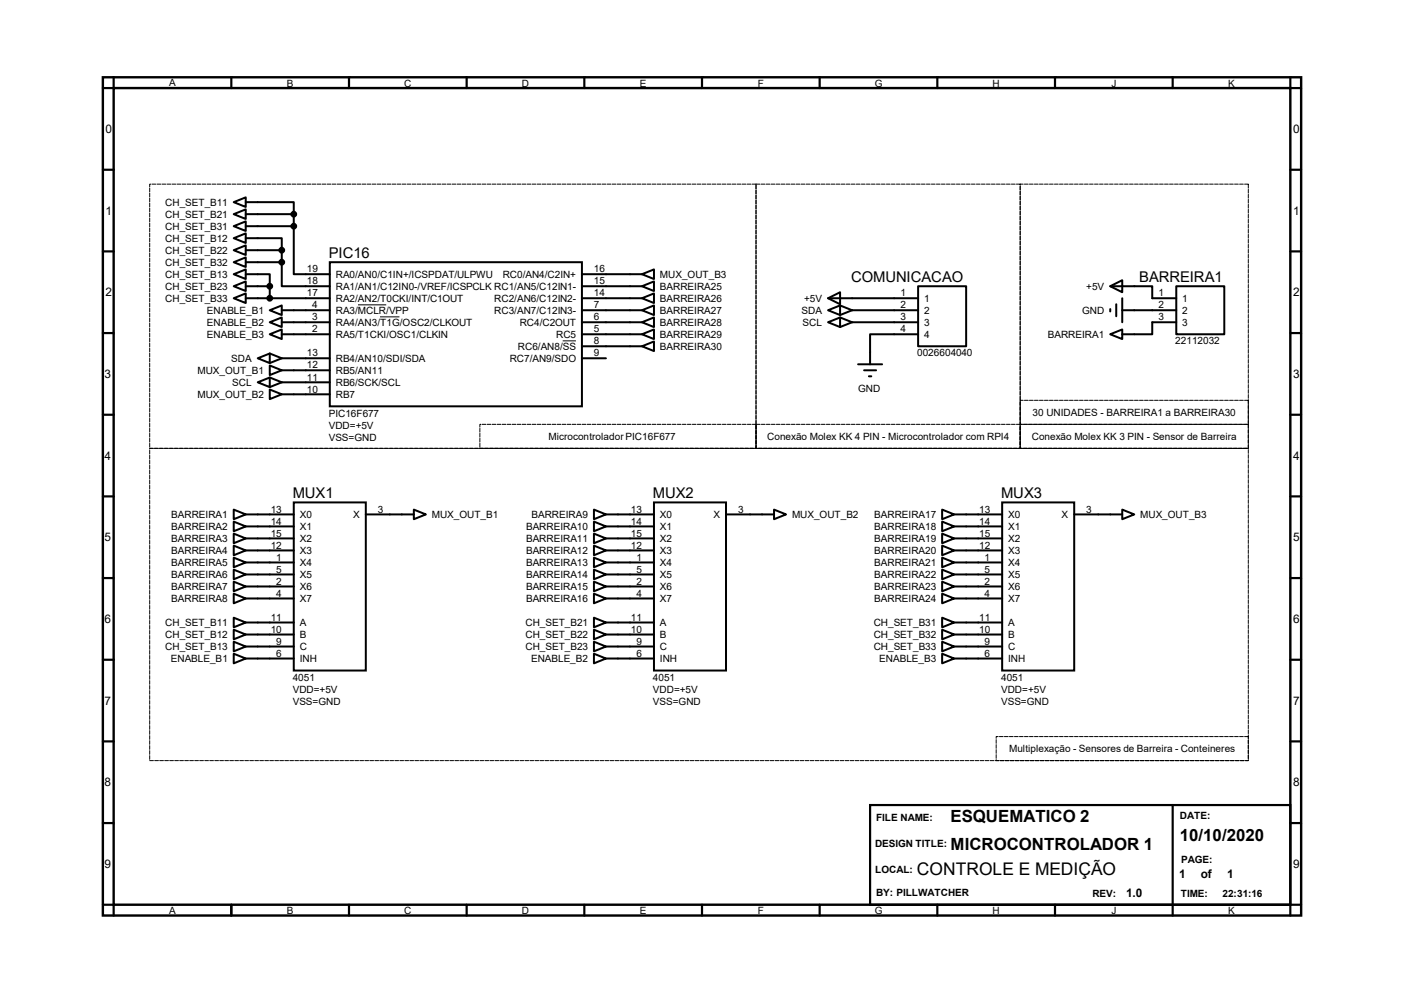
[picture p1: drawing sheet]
<svg xmlns="http://www.w3.org/2000/svg" width="297mm" height="210mm" viewBox="0 0 297 210" stroke-linecap="round" stroke-linejoin="round" font-family="sans-serif">
<path d="M21.8 16.3h253.5v177.3h-253.5zM24 18.6h249v172.7h-249z" fill="none" stroke="#000" stroke-width=".51"/>
<g fill="none" stroke="#000" stroke-width=".47">
<path d="M24 16.3v2.3h-2.2M48.9 16.3v2.3M73.8 16.3v2.3M98.7 16.3v2.3M123.6 16.3v2.3M148.5 16.3v2.3M173.4 16.3v2.3M198.3 16.3v2.3M223.2 16.3v2.3M248.1 16.3v2.3M273 16.3v2.3h2.3M21.8 35.9h2.2"/>
<path d="M273 35.9h2.3M21.8 53.2h2.2M273 53.2h2.3M21.8 70.4h2.2M273 70.4h2.3M21.8 87.7h2.2M273 87.7h2.3M21.8 105h2.2M273 105h2.3M21.8 122.3h2.2M21.8 139.5h2.2M273 122.3h2.3"/>
<path d="M273 139.5h2.3M21.8 156.8h2.2M273 156.8h2.3M21.8 174.1h2.2M184.1 170.3h88.9v21h-88.9zM248.1 170.3v23.3M273 174.1h2.3M21.8 191.3h2.2v2.3M48.9 191.3v2.3M73.8 191.3v2.3M98.7 191.3v2.3M123.6 191.3v2.3"/>
<path d="M148.5 191.3v2.3M173.4 191.3v2.3M198.3 191.3v2.3M223.2 191.3v2.3M275.3 191.3h-2.3v2.3"/>
</g>
<g fill="none" stroke="#000" stroke-width=".42">
<path d="M49.4 42.8l2.6-1.1v2.1zM49.4 45.3l2.6-1v2zM49.4 47.8l2.6-1v2.1zM49.4 50.4l2.6-1v2zM49.4 52.9l2.6-1v2zM49.4 55.5l2.6-1.1v2.1zM49.4 58l2.6-1v2zM52 42.8h10.1v2.5M52 50.4h7.6v2.5M52 58h5.1v2.5M52 45.3h10.1M52 47.8h10.1"/>
<path d="M52 52.9h7.6M52 55.5h7.6M59.6 55.5v5h10.2M59.6 52.9v2.6M62.1 47.8v10.2h7.7M62.1 45.3v2.5M69.8 55.5h53.3v30.4h-53.3zM123.1 58h12.7M135.8 58l2.5-1v2zM49.4 60.5l2.6-1v2.1zM49.4 63.1l2.6-1v2zM52 60.5h5.1"/>
<path d="M52 63.1h17.8M54.5 75.8l2.6-1v2zM57.1 65.6l2.5-1v2zM57.1 68.2l2.5-1.1v2.1zM57.1 70.7l2.5-1v2zM57.1 77.3l2.5 1-2.5 1zM57.1 60.5v2.6M57.1 74.8l2.5 1M57.1 79.8l2.5 1.1M59.6 70.7h10.2M59.6 68.2h10.2M59.6 65.6h10.2"/>
<path d="M59.6 78.3h10.2M59.6 75.8h10.2M59.6 75.8l-2.5 1M123.1 60.5h12.7M123.1 73.2h12.7M123.1 70.7h12.7M123.1 68.2h12.7M123.1 65.6h12.7M123.1 63.1h12.7M123.1 75.8h5.1M135.8 60.5l2.5-1v2.1zM135.8 73.2l2.5-1v2.1z"/>
<path d="M135.8 70.7l2.5-1v2zM135.8 68.2l2.5-1.1v2.1zM135.8 65.6l2.5-1v2zM135.8 63.1l2.5-1v2zM175.2 65.6l2.5-1v2zM175.2 68.2l2.5-1.1v2.1zM175.2 63.1l2.5-1.3v2.5zM175.2 63.1h19M177.7 64.6l2.6 1M177.7 67.1l2.6 1.1M180.3 68.2h13.9M180.3 65.6h13.9"/>
<path d="M180.3 65.6l-2.6 1M180.3 68.2l-2.6 1M181.5 77h5.1M182.8 78.3h2.5M183.8 79.6h.5M194.2 60.5h10.2v12.7h-10.2zM194.2 70.7h-10.1v6.3M234.9 70.7l2.5-1v2zM234.9 60.5l2.5-1.2v2.5zM234.9 60.5h8.9v2.6h5M234.9 65.4v.5M236.1 64.3v2.6"/>
<path d="M237.4 65.6h11.4M237.4 63.1v5.1M248.8 60.5h10.2v10.2h-10.2zM248.8 68.2h-5v2.5h-6.4M54.5 80.9l2.6-1.1v2.1zM57.1 82.4l2.5 1-2.5 1zM59.6 83.4h10.2M59.6 80.9h10.2M59.6 80.9l-2.5 1M49.4 107.8l2.6 1-2.6 1zM49.4 110.3l2.6 1-2.6 1.1zM49.4 112.9l2.6 1-2.6 1z"/>
<path d="M49.4 115.4l2.6 1-2.6 1zM49.4 117.9l2.6 1.1-2.6 1zM52 108.8h10.1M52 111.3h10.1M52 113.9h10.1M52 116.4h10.1M52 119h10.1M62.1 106.3h15.3v35.5h-15.3zM77.4 108.8h10.1M87.5 107.8l2.6 1-2.6 1zM125.6 107.8l2.6 1-2.6 1zM125.6 110.3l2.6 1-2.6 1.1z"/>
<path d="M125.6 112.9l2.6 1-2.6 1zM125.6 115.4l2.6 1-2.6 1zM125.6 117.9l2.6 1.1-2.6 1zM128.2 108.8h10.1M128.2 111.3h10.1M128.2 113.9h10.1M128.2 116.4h10.1M128.2 119h10.1M138.3 106.3h15.3v35.5h-15.3zM153.6 108.8h10.1M163.7 107.8l2.6 1-2.6 1zM199.3 107.8l2.5 1-2.5 1z"/>
<path d="M199.3 110.3l2.5 1-2.5 1.1zM199.3 112.9l2.5 1-2.5 1zM199.3 115.4l2.5 1-2.5 1zM199.3 117.9l2.5 1.1-2.5 1zM201.8 108.8h10.2M201.8 111.3h10.2M201.8 113.9h10.2M201.8 116.4h10.2M201.8 119h10.2M212 106.3h15.2v35.5h-15.2zM227.2 108.8h10.2M237.4 107.8l2.5 1-2.5 1z"/>
<path d="M49.4 120.5l2.6 1-2.6 1zM49.4 123l2.6 1-2.6 1.1zM49.4 125.6l2.6 1-2.6 1zM49.4 130.6l2.6 1.1-2.6 1zM49.4 133.2l2.6 1-2.6 1zM49.4 135.7l2.6 1-2.6 1.1zM49.4 138.3l2.6 1-2.6 1zM52 121.5h10.1M52 124h10.1M52 126.6h10.1M52 131.7h10.1M52 134.2h10.1"/>
<path d="M52 136.7h10.1M52 139.3h10.1M125.6 120.5l2.6 1-2.6 1zM125.6 123l2.6 1-2.6 1.1zM125.6 125.6l2.6 1-2.6 1zM125.6 130.6l2.6 1.1-2.6 1zM125.6 133.2l2.6 1-2.6 1zM125.6 135.7l2.6 1-2.6 1.1zM125.6 138.3l2.6 1-2.6 1zM128.2 121.5h10.1M128.2 124h10.1M128.2 126.6h10.1"/>
<path d="M128.2 131.7h10.1M128.2 134.2h10.1M128.2 136.7h10.1M128.2 139.3h10.1M199.3 120.5l2.5 1-2.5 1zM199.3 123l2.5 1-2.5 1.1zM199.3 125.6l2.5 1-2.5 1zM199.3 130.6l2.5 1.1-2.5 1zM199.3 133.2l2.5 1-2.5 1zM199.3 135.7l2.5 1-2.5 1.1zM199.3 138.3l2.5 1-2.5 1zM201.8 121.5h10.2"/>
<path d="M201.8 124h10.2M201.8 126.6h10.2M201.8 131.7h10.2M201.8 134.2h10.2M201.8 136.7h10.2M201.8 139.3h10.2"/>
</g>
<path d="M75.7 64.5h6M80.4 67h4.1M119 72.1h2.8" fill="none" stroke="#000" stroke-width=".21"/>
<path d="M31.7 38.9h128.2v55.9h-128.2zM159.9 38.9h55.9v55.9h-55.9zM215.8 38.9h48.3v55.9h-48.3zM31.7 94.8h232.4v66.1h-232.4zM101.5 89.7h58.4v5.1h-58.4zM159.9 89.7h55.9v5.1h-55.9zM215.8 89.7h48.3v5.1h-48.3zM215.8 84.7h48.3v5h-48.3zM210.7 155.8h53.4v5.1h-53.4z" fill="none" stroke="#000" stroke-width=".21" stroke-dasharray=".8 .3"/>
<g fill="#000" stroke="#000" stroke-width=".42">
<circle cx="59.6" cy="55.5" r=".51"/>
<circle cx="59.6" cy="52.9" r=".51"/>
<circle cx="62.1" cy="45.3" r=".51"/>
<circle cx="62.1" cy="47.8" r=".51"/>
<circle cx="57.1" cy="63.1" r=".51"/>
<circle cx="57.1" cy="60.5" r=".51"/>
</g>
<text font-size="3.7" x="194" y="185">CONTROLE E MEDIÇÃO</text>
<g font-size="3.6">
<text x="201.1" y="173.9">ESQUEMATICO 2</text>
<text x="201.1" y="179.7">MICROCONTROLADOR 1</text>
<text x="249.6" y="178">10/10/2020</text>
</g>
<g font-size="3.1">
<text x="69.6" y="54.6">PIC16</text>
<text x="180" y="59.6">COMUNICACAO</text>
<text x="241" y="59.6">BARREIRA1</text>
<text x="61.9" y="105.4">MUX1</text>
<text x="138.1" y="105.4">MUX2</text>
<text x="211.8" y="105.4">MUX3</text>
</g>
<g font-size="2.5">
<text x="22.4" y="28.2">0</text>
<text x="273.6" y="28.2">0</text>
<text x="22.4" y="45.4">1</text>
<text x="273.6" y="45.4">1</text>
<text x="22.4" y="62.7">2</text>
<text x="273.6" y="62.7">2</text>
<text x="22.1" y="80">3</text>
<text x="273.6" y="80">3</text>
<text x="22.1" y="97.2">4</text>
<text x="273.6" y="97.2">4</text>
<text x="22.1" y="114.5">5</text>
<text x="273.6" y="114.5">5</text>
<text x="22.1" y="131.8">6</text>
<text x="273.6" y="131.8">6</text>
<text x="22.1" y="149.1">7</text>
<text x="273.6" y="149.1">7</text>
<text x="22.1" y="166.3">8</text>
<text x="273.6" y="166.3">8</text>
<text x="22.1" y="183.6">9</text>
<text x="249.4" y="185.7">1</text>
<text x="254" y="185.7">of</text>
<text x="259.6" y="185.7">1</text>
<text x="273.6" y="183.6">9</text>
<text x="238.2" y="189.7">1.0</text>
</g>
<g font-size="2.1">
<text x="35.8" y="18.1">A</text>
<text x="60.7" y="18.4">B</text>
<text x="85.5" y="18.4">C</text>
<text x="110.4" y="18.4">D</text>
<text x="135.3" y="18.4">E</text>
<text x="160.3" y="18.4">F</text>
<text x="185" y="18.4">G</text>
<text x="210" y="18.4">H</text>
<text x="235.1" y="18.4">J</text>
<text x="259.8" y="18.4">K</text>
<text x="35" y="43.5">CH_SET_B11</text>
<text x="35" y="46.1">CH_SET_B21</text>
<text x="35" y="48.6">CH_SET_B31</text>
<text x="35" y="51.1">CH_SET_B12</text>
<text x="35" y="53.7">CH_SET_B22</text>
<text x="35" y="56.2">CH_SET_B32</text>
<text x="35" y="58.8">CH_SET_B13</text>
<text x="64.9" y="57.6">19</text>
<text x="71" y="58.8">RA0/AN0/C1IN+/ICSPDAT/ULPWU</text>
<text x="106.3" y="58.8">RC0/AN4/C2IN+</text>
<text x="125.6" y="57.6">16</text>
<text x="139.6" y="58.8">MUX_OUT_B3</text>
<text x="35" y="61.3">CH_SET_B23</text>
<text x="35" y="63.8">CH_SET_B33</text>
<text x="64.9" y="60.2">18</text>
<text x="64.9" y="62.7">17</text>
<text x="66" y="65.2">4</text>
<text x="71" y="61.3">RA1/AN1/C12IN0-/VREF/ICSPCLK RC1/AN5/C12IN1-</text>
<text x="71" y="63.8">RA2/AN2/T0CKI/INT/C1OUT</text>
<text x="104.6" y="63.8">RC2/AN6/C12IN2-</text>
<text x="125.6" y="60.2">15</text>
<text x="125.6" y="62.7">14</text>
<text x="125.6" y="65.2">7</text>
<text x="139.6" y="61.3">BARREIRA25</text>
<text x="139.6" y="63.8">BARREIRA26</text>
<text x="170.1" y="63.8">+5V</text>
<text x="190.5" y="62.7">1</text>
<text x="190.5" y="65.2">2</text>
<text x="195.5" y="63.8">1</text>
<text x="229.8" y="61.3">+5V</text>
<text x="245.1" y="62.7">1</text>
<text x="245.1" y="65.2">2</text>
<text x="250.1" y="63.8">1</text>
<text x="43.8" y="66.4">ENABLE_B1</text>
<text x="43.8" y="68.9">ENABLE_B2</text>
<text x="43.8" y="71.5">ENABLE_B3</text>
<text x="66" y="67.8">3</text>
<text x="66" y="70.3">2</text>
<text x="71" y="68.9">RA4/AN3/T1G/OSC2/CLKOUT</text>
<text x="71" y="71.5">RA5/T1CKI/OSC1/CLKIN</text>
<text x="71" y="66.4">RA3/MCLR/VPP</text>
<text x="104.6" y="66.4">RC3/AN7/C12IN3-</text>
<text x="109.9" y="68.9">RC4/C2OUT</text>
<text x="117.6" y="71.5">RC5</text>
<text x="125.6" y="67.8">6</text>
<text x="125.6" y="70.3">5</text>
<text x="139.6" y="71.5">BARREIRA29</text>
<text x="139.6" y="68.9">BARREIRA28</text>
<text x="139.6" y="66.4">BARREIRA27</text>
<text x="169.6" y="66.4">SDA</text>
<text x="169.8" y="68.9">SCL</text>
<text x="190.5" y="67.8">3</text>
<text x="190.5" y="70.3">4</text>
<text x="195.5" y="66.4">2</text>
<text x="195.5" y="68.9">3</text>
<text x="195.5" y="71.5">4</text>
<text x="221.7" y="71.5">BARREIRA1</text>
<text x="228.9" y="66.4">GND</text>
<text x="245.1" y="67.8">3</text>
<text x="250.1" y="66.4">2</text>
<text x="250.1" y="68.9">3</text>
<text x="48.9" y="76.5">SDA</text>
<text x="64.9" y="75.4">13</text>
<text x="64.9" y="77.9">12</text>
<text x="71" y="76.5">RB4/AN10/SDI/SDA</text>
<text x="107.8" y="76.5">RC7/AN9/SDO</text>
<text x="109.6" y="74">RC6/AN8/SS</text>
<text x="125.6" y="72.9">8</text>
<text x="125.6" y="75.4">9</text>
<text x="139.6" y="74">BARREIRA30</text>
<text x="194" y="75.4">0026604040</text>
<text x="248.6" y="72.9">22112032</text>
<text x="41.8" y="79.1">MUX_OUT_B1</text>
<text x="49.1" y="81.6">SCL</text>
<text x="64.9" y="83">10</text>
<text x="64.9" y="80.5">11</text>
<text x="71" y="79.1">RB5/AN11</text>
<text x="71" y="81.6">RB6/SCK/SCL</text>
<text x="181.5" y="82.9">GND</text>
<text x="41.8" y="84.2">MUX_OUT_B2</text>
<text x="69.6" y="88.1">PIC16F677</text>
<text x="71" y="84.2">RB7</text>
<text x="218.4" y="87.9">30 UNIDADES - BARREIRA1 a BARREIRA30</text>
<text x="69.6" y="90.6">VDD=+5V</text>
<text x="69.6" y="93.2">VSS=GND</text>
<text x="116" y="93">Microcontrolador PIC16F677</text>
<text x="162.3" y="93">Conexão Molex KK 4 PIN - Microcontrolador com RPI4</text>
<text x="218.3" y="93">Conexão Molex KK 3 PIN - Sensor de Barreira</text>
<text x="36.2" y="109.6">BARREIRA1</text>
<text x="36.2" y="112.1">BARREIRA2</text>
<text x="57.3" y="108.4">13</text>
<text x="57.3" y="111">14</text>
<text x="57.3" y="113.5">15</text>
<text x="63.4" y="109.6">X0</text>
<text x="63.4" y="112.1">X1</text>
<text x="74.7" y="109.6">X</text>
<text x="79.9" y="108.4">3</text>
<text x="91.4" y="109.6">MUX_OUT_B1</text>
<text x="111.3" y="112.1">BARREIRA10</text>
<text x="112.4" y="109.6">BARREIRA9</text>
<text x="133.5" y="108.4">13</text>
<text x="133.5" y="111">14</text>
<text x="133.5" y="113.5">15</text>
<text x="139.6" y="109.6">X0</text>
<text x="139.6" y="112.1">X1</text>
<text x="150.9" y="109.6">X</text>
<text x="156.1" y="108.4">3</text>
<text x="167.6" y="109.6">MUX_OUT_B2</text>
<text x="185" y="109.6">BARREIRA17</text>
<text x="185" y="112.1">BARREIRA18</text>
<text x="207.1" y="108.4">13</text>
<text x="207.1" y="111">14</text>
<text x="207.1" y="113.5">15</text>
<text x="213.3" y="109.6">X0</text>
<text x="213.3" y="112.1">X1</text>
<text x="224.6" y="109.6">X</text>
<text x="229.8" y="108.4">3</text>
<text x="241.2" y="109.6">MUX_OUT_B3</text>
<text x="36.2" y="114.6">BARREIRA3</text>
<text x="36.2" y="117.2">BARREIRA4</text>
<text x="36.2" y="119.7">BARREIRA5</text>
<text x="57.3" y="116">12</text>
<text x="58.4" y="118.6">1</text>
<text x="63.4" y="114.6">X2</text>
<text x="63.4" y="117.2">X3</text>
<text x="63.4" y="119.7">X4</text>
<text x="111.3" y="114.6">BARREIRA11</text>
<text x="111.3" y="117.2">BARREIRA12</text>
<text x="111.3" y="119.7">BARREIRA13</text>
<text x="133.5" y="116">12</text>
<text x="134.6" y="118.6">1</text>
<text x="139.6" y="114.6">X2</text>
<text x="139.6" y="117.2">X3</text>
<text x="139.6" y="119.7">X4</text>
<text x="185" y="114.6">BARREIRA19</text>
<text x="185" y="117.2">BARREIRA20</text>
<text x="185" y="119.7">BARREIRA21</text>
<text x="207.1" y="116">12</text>
<text x="208.3" y="118.6">1</text>
<text x="213.3" y="114.6">X2</text>
<text x="213.3" y="117.2">X3</text>
<text x="213.3" y="119.7">X4</text>
<text x="36.2" y="122.3">BARREIRA6</text>
<text x="36.2" y="124.8">BARREIRA7</text>
<text x="58.4" y="121.1">5</text>
<text x="58.4" y="123.7">2</text>
<text x="63.4" y="122.3">X5</text>
<text x="63.4" y="124.8">X6</text>
<text x="111.3" y="122.3">BARREIRA14</text>
<text x="111.3" y="124.8">BARREIRA15</text>
<text x="134.6" y="121.1">5</text>
<text x="134.6" y="123.7">2</text>
<text x="139.6" y="122.3">X5</text>
<text x="139.6" y="124.8">X6</text>
<text x="185" y="122.3">BARREIRA22</text>
<text x="185" y="124.8">BARREIRA23</text>
<text x="208.3" y="121.1">5</text>
<text x="208.3" y="123.7">2</text>
<text x="213.3" y="122.3">X5</text>
<text x="213.3" y="124.8">X6</text>
<text x="36.2" y="127.3">BARREIRA8</text>
<text x="57.3" y="131.3">11</text>
<text x="58.4" y="126.2">4</text>
<text x="63.4" y="127.3">X7</text>
<text x="111.3" y="127.3">BARREIRA16</text>
<text x="133.5" y="131.3">11</text>
<text x="134.6" y="126.2">4</text>
<text x="139.6" y="127.3">X7</text>
<text x="185" y="127.3">BARREIRA24</text>
<text x="207.1" y="131.3">11</text>
<text x="208.3" y="126.2">4</text>
<text x="213.3" y="127.3">X7</text>
<text x="35" y="132.4">CH_SET_B11</text>
<text x="35" y="135">CH_SET_B12</text>
<text x="35" y="137.5">CH_SET_B13</text>
<text x="57.3" y="133.8">10</text>
<text x="58.4" y="136.4">9</text>
<text x="63.4" y="132.4">A</text>
<text x="63.4" y="135">B</text>
<text x="63.4" y="137.5">C</text>
<text x="111.2" y="132.4">CH_SET_B21</text>
<text x="111.2" y="135">CH_SET_B22</text>
<text x="111.2" y="137.5">CH_SET_B23</text>
<text x="133.5" y="133.8">10</text>
<text x="134.6" y="136.4">9</text>
<text x="139.6" y="132.4">A</text>
<text x="139.6" y="135">B</text>
<text x="139.6" y="137.5">C</text>
<text x="184.8" y="132.4">CH_SET_B31</text>
<text x="184.8" y="135">CH_SET_B32</text>
<text x="184.8" y="137.5">CH_SET_B33</text>
<text x="207.1" y="133.8">10</text>
<text x="208.3" y="136.4">9</text>
<text x="213.3" y="132.4">A</text>
<text x="213.3" y="135">B</text>
<text x="213.3" y="137.5">C</text>
<text x="36.2" y="140">ENABLE_B1</text>
<text x="58.4" y="138.9">6</text>
<text x="61.9" y="144">4051</text>
<text x="63.4" y="140">INH</text>
<text x="112.4" y="140">ENABLE_B2</text>
<text x="134.6" y="138.9">6</text>
<text x="138.1" y="144">4051</text>
<text x="139.6" y="140">INH</text>
<text x="186" y="140">ENABLE_B3</text>
<text x="208.3" y="138.9">6</text>
<text x="211.8" y="144">4051</text>
<text x="213.3" y="140">INH</text>
<text x="61.9" y="146.5">VDD=+5V</text>
<text x="61.9" y="149.1">VSS=GND</text>
<text x="138.1" y="146.5">VDD=+5V</text>
<text x="138.1" y="149.1">VSS=GND</text>
<text x="211.8" y="146.5">VDD=+5V</text>
<text x="211.8" y="149.1">VSS=GND</text>
<text x="213.5" y="159">Multiplexação - Sensores de Barreira - Conteineres</text>
<text x="185.3" y="173.7">FILE NAME:</text>
<text x="249.6" y="173.2">DATE:</text>
<text x="185.1" y="179.2">DESIGN TITLE:</text>
<text x="185.2" y="184.5">LOCAL:</text>
<text x="249.9" y="182.6">PAGE:</text>
<text x="185.3" y="189.5">BY: PILLWATCHER</text>
<text x="231.1" y="189.6">REV:</text>
<text x="249.8" y="189.6">TIME:</text>
<text x="258.6" y="189.6">22:31:16</text>
<text x="35.8" y="193.4">A</text>
<text x="60.7" y="193.4">B</text>
<text x="85.5" y="193.4">C</text>
<text x="110.4" y="193.4">D</text>
<text x="135.3" y="193.4">E</text>
<text x="160.3" y="193.4">F</text>
<text x="185" y="193.4">G</text>
<text x="210" y="193.4">H</text>
<text x="235.1" y="193.4">J</text>
<text x="259.8" y="193.4">K</text>
</g>
</svg>
